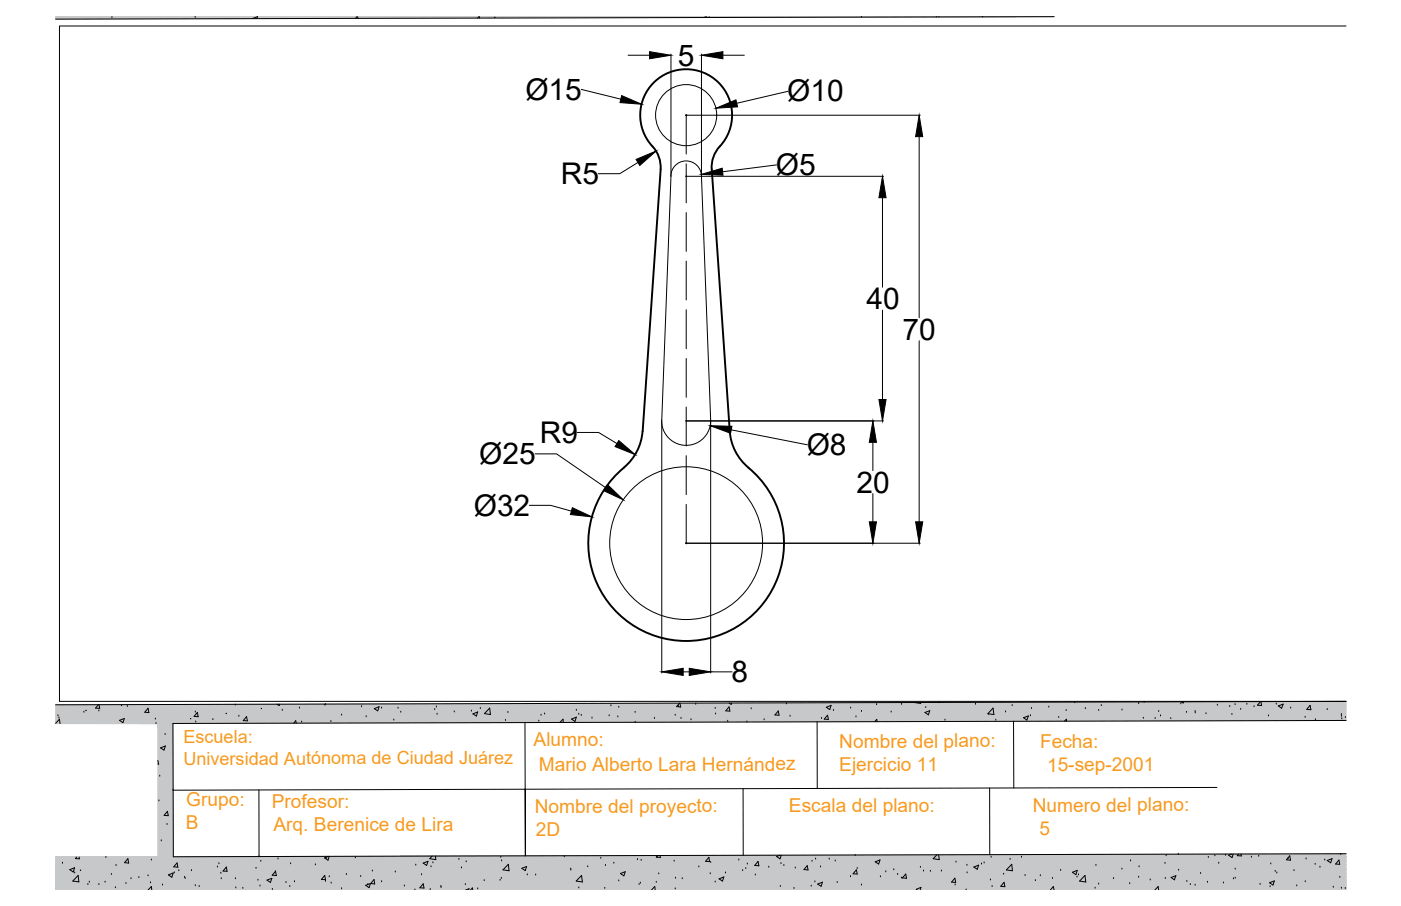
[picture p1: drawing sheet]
<svg xmlns="http://www.w3.org/2000/svg" width="432mm" height="279mm" viewBox="0 0 432 279" stroke-linecap="round" stroke-linejoin="round" font-family="sans-serif">
<!-- layer: Layer2 -->
<g fill="none" stroke="#000" stroke-width=".31">
<path d="M206.8 54.3a4.7 4.7 0 0 1 4.7-4.7 4.7 4.7 0 0 1 4.7 4.7M206.8 54.4l-2.9 75.1a7.6 7.6 0 0 0 7.6 7.8 7.6 7.6 0 0 0 7.5-7.8l-2.8-75.1"/>
<circle cx="211.5" cy="35.5" r="9.4"/>
<circle cx="211.5" cy="167.5" r="23.6"/>
</g>
<!-- layer: Layer3 -->
<path d="M203.6 52.2a10.3 10.3 0 0 0-3.5-8.2 14.2 14.2 0 0 1 2.5-19.5 14.2 14.2 0 0 1 19.6 1.7 14.2 14.2 0 0 1-.9 19.6 9.4 9.4 0 0 0-1.9 6.4M203.6 52.2l-5.5 80.8M219.4 52.2l5.5 80.8a17.1 17.1 0 0 0 7.3 12.6 30.2 30.2 0 0 1-.1 43.8 30.2 30.2 0 0 1-43.7-2.4 30.2 30.2 0 0 1 4.7-43.6 16 16 0 0 0 4.9-10.4" fill="none" stroke="#000" stroke-width=".59"/>
<!-- layer: Layer4 -->
<path d="M211.5 35.5v12M211.5 50.5v12M211.5 65.5v12M211.5 80.5v12M211.5 95.5v12M211.5 110.5v12M211.5 125.5v12M211.5 140.5v12M211.5 155.5v12" fill="none" stroke="#000" stroke-width=".31"/>
<!-- layer: 0 -->
<g fill="none" stroke="#000" stroke-width=".31">
<path d="M34.5 5.4h.1M60.2 5.4h.1M78 5.7l1.4-.6-.2 .6M110 5.1l-.4 .6M110.2 5.1l.1 .6M147.6 5.1l-.4 .5M147.7 5.1l.1 .5M193.6 17h6.6M206.8 16.7v37.6M216.2 16.7v37.6M217.7 5.1l-.4 .3M218.6 5.1l-.1 .3"/>
<path d="M222.8 17h6.6M265.5 5.2h.1M288.7 5.1l-.1 .1M289.4 5.1v.1M302.8 5.1l-.1 .1M302.9 5.1v.1M324.9 5.1l-307.8 .8M414.9 8h-396.6v208.3h396.6l-397.8 1.1M179.2 27.6l12.1 3M211.3 35.5h72.3M211.5 35.4v.3M242.8 28.2l-15.7 3.6"/>
<path d="M196.6 50.1l-5.6 3.5h-6.6M211.3 54.4h61M211.5 54.2v.3M239.3 50.9l-16.6 2.1M283.3 42.1v55.9M272 61v27.6M272 95.6v27.6M283.3 105.1v55.8M164.9 140h6.6l15.1 10.4M177.9 133.4h6.6l5.7 3.4M204 129.6v77.9M211.3 129.8h61"/>
<path d="M211.5 129.6v.4M219 129.6v77.9M225.4 132.6l23.4 4.6M269 136.4v8.7M163.2 155.8h6.5l6.4 1.8M269 152.2v8.7M211.3 167.5h72.3M211.5 167.4v.3M25.9 219.6h.1M30.4 217.3l-.9 1.1 1.2 .1-.2-1.2M30.5 219.3h.1M39.2 217.9h.1"/>
<path d="M45.6 218.4l.3 1.4-1.3-.2zM60.2 219.6h.1M60.8 219.7l.3 1.3-1.3-.1zM72.5 217.4h.1M85.3 217.1l.7 .5 .2-.5M87 219h.1M92.3 218.4h.1M100.1 217.5h.1M100.3 217.3h.1M111.4 217.9h.1M115.4 218.5l1.4-.6-.4 1.3zM117.6 218.4h.1"/>
<path d="M122.7 218.4h.1M123.5 219.6h.1M134 218.8h.1M134.5 218h.1M140 219.6h.1M145.3 219.3h.1M148 218.5h.1M150.9 218.4l.3 2-1.9-.3zM156.5 219.7h.1M177.6 219h.1M188.3 217.6h.1M190.7 218.1h.1"/>
<path d="M195.7 219.7h.1M209.1 217.9h.1M209.4 216.8l-.9 1.1 1.3 .1-.2-1.2M210.6 207.2h1.8M214.4 217.2h.1M219 207.2h6.6M220.4 218.5h.1M224.7 218l.3 1.3-1.3-.1zM224.7 216.8l.6 .4 .2-.4M231.5 218.6h.1M239.9 219.3l.2 1.3-1.3-.1zM242.4 217.1h.1"/>
<path d="M254.7 218.1l1.5-.6-.5 1.3zM256.9 219.1h.1M262.2 218.4h.1M265.5 219.4h.1M270.2 217.3h.1M274.7 219.6h.1M277.8 217.2h.1M283.7 216.6l.1 .3-1.8-.2M285.1 219.7l1.5-.5-.5 1.2zM285.3 218.2h.1M289.4 216.7h.1M300.7 217.2h.1"/>
<path d="M306.1 218.4l.2 2-1.8-.3zM309.9 219.6h.1M312 217.6h.1M317.9 218.5h.1M323.3 218.1h.1M328.6 219.1h.1M331.3 216.7h.1M334.5 218.5h.1M338.6 219.1h.1M339.4 217.6h.1M345.8 219h.1M350.9 217h.1"/>
<path d="M352.6 216.6h.1M357.1 219.4h.1M363.9 217.1h.1M364.1 216.5l.6 .3v-.3M365.7 219.7h.1M368.3 219.4h.1M368.4 219.9h.1M375.2 217.5h.1M379 217.9h.1M380.7 217.3h.1M382.4 218.8h.1M384.3 217.2h.1"/>
<path d="M386.5 217.9h.1M388.5 216.4l-.9 1.1 1.2 .1-.2-1.2M393.4 217.1h.1M394 217.7l1.5-.6-.5 1.3zM397.8 218.4h.1M403.8 217.5l.2 1.4-1.2-.1zM409.1 218.8h.1M17.1 223.1l1.2-1.3 .2 1.4M17.9 220.7h.1M18.2 221.4h.1M36.8 222.1l1.5-.5-.4 1.3zM47.9 221.8h.1"/>
<path d="M48.6 234.5l.3 1.1h-.3M49.2 239.4h.1M49.5 230.6l1.5-.5-.5 1.2zM50.9 226.5h.1M60.3 222.6h.1M65.6 221.9h.1M73.6 220.9h.1M76 221l.2 1.3-1.2-.1zM90.6 223l.5-.7 .2 .7M93 222.7h.1M102 222.5h.1M105.3 220.5h.1"/>
<path d="M112.9 221h.1M121.4 222.1h.1M134.7 220.3h.1M145.8 220.1l1.4-.5-.4 1.2zM155.8 222.2h.1M161.8 222.9l.1 41.1v-20.6l-108.6 .3M166.1 222.4h.1M166.8 220.6h.1M167.9 220.2h.1M172.6 222.8l.9-1 .1 1M176.1 221.8l1.5-.6-.4 1.3zM178.4 220.3h.1"/>
<path d="M179.2 220.6h.1M182.5 221.5h.1M187.7 220.7h.1M190.4 221.1h.1M195.8 222.7h.1M201.7 221.5h.1M208.1 220.6h.1M209.9 221.5h.1M213 222h.1M220.6 220.2h.1M224.3 222.4h.1M230.2 222.6h.1"/>
<path d="M235.5 222h.1M243.5 220.9h.1M251.8 222.6l.1 20.6M253.2 221.5h.1M255.1 220.6l.2 1.3-1.3-.1zM263.8 221.1h.1M269.6 222.6l.6-.8 .1 .8M291.3 222.1h.1M304.6 220.3h.1M306.9 222.1h.1M312.4 222.4l.1 20.6M315.5 221.3l1.4-.5-.4 1.3z"/>
<path d="M317.6 220.7h.1M326.3 221.2h.1M328.1 222.4l.6-.6v.6M352.4 221.5h.1M356 221.6h.1M357.7 220.8h.1M360.8 221.6h.1M371.7 220.1h.1M379.7 220.3h.1M390.9 220.8h.1M402.3 221.2h.1M405.4 222h.1"/>
<path d="M413.4 220.9h.1M413.4 220.4h.1M413.6 221.7h.1M414.7 221.3h.1M414.9 222.2l-361.6 .9 .1 41.1 361.5-.9M49 247h.1M49.7 259.3h.1M51.5 254.3h.1M51.6 250.2l.3 1.4-1.3-.2zM53.3 243.7h.1M79.8 243.6v20.6M229 243.2l.1 20.6"/>
<path d="M305 243l.1 20.6M375.1 242.8l-213.2 .6M19.3 266.2h.1M21.5 268.2l1.5-.6-.4 1.3zM23 269.2h.1M23.6 264.3l-.4 .5 1.3 .1-.1-.6M24.1 270l.2 2-1.9-.3zM27.1 272.8h.1M27.5 272h.1M30.5 272.8h.1M32.4 272h.1M32.6 264.4h.1"/>
<path d="M34.3 269.7h.1M35.6 273.8h.1M38.8 272.5h.1M39.4 264.8l.3 1.4-1.3-.2zM40.4 271h.1M42.8 270.7h.1M45.6 270.1h.1M45.6 274.5l1.1-1.1 .1 1.1M46.4 272.3h.1M46.7 265.2h.1M50.1 272.9h.1M51.9 269.8l1.5-.6-.4 1.3z"/>
<path d="M53.7 269.2h.1M54.6 266.1l.2 1.3-1.2-.1zM55.1 268.5h.1M56.9 270.6h.1M57.1 270.9h.1M59 268.5h.1M60.2 273.1h.1M61.4 273.4h.1M67 267.4h.1M67.5 266.4h.1M68.1 269.3h.1M68.2 271h.1"/>
<path d="M69.8 267.4l.2 1.3-1.3-.1zM72.6 271h.1M72.7 273.8h.1M74.8 274h.1M78.9 267.8h.1M79.5 271.5h.1M79.8 264.2h.1M80.1 273.2h.1M80.4 265.6h.1M82.3 271.4l1.5-.5-.4 1.2zM83.9 274.3h.1M84.9 268.8h.1"/>
<path d="M84.9 268.7l.3 1.3-1.3-.1zM85.7 264.9h.1M88.1 272.2h.1M89.3 273.4h.1M89.6 266.4h.1M90.8 271.9h.1M97.2 266.7h.1M100.1 270l.2 1.3-1.2-.1zM100.3 271.8h.1M100.5 264.8h.1M101.2 264.1l-1.2 .5 1.1 .7 .4-1.2M101.5 270.4h.1"/>
<path d="M102.1 272.3h.1M105.3 274.1h.1M106.8 269.7h.1M109.5 264.6h.1M111.2 270.3h.1M112.7 273l1.5-.5-.5 1.2zM113.4 272.8h.1M114.8 268.6h.1M115.3 271.2l.2 1.4-1.2-.1zM117.6 271.9h.1M121.8 268.9h.1M124.6 273.2h.1"/>
<path d="M127.9 274.5h.1M128.1 266.8h.1M129.9 269.8h.1M130.4 272.6l.3 1.3-1.3-.1zM130.4 266.2l1.5-.6-.4 1.3zM132.6 274.3h.1M132.8 267.3h.1M133.2 264l-.7 .8 1.8 .3-.1-1.1M133.4 266.1h.1M135.9 273.4h.1M135.9 273.7h.1M141.4 265h.1"/>
<path d="M142.2 267.6h.1M143.4 272.8h.1M143.5 274.5l1.1-.4-.2 .4M143.7 265.8h.1M145 274.5l.6-.7 .1 .7M147.2 274.1h.1M149.2 271.6h.1M154.1 271.5h.1M154.3 264.4h.1M154.5 270.9h.1M154.6 265.5h.1M156.7 266.5l.2 2-1.9-.3z"/>
<path d="M160.8 267.8l1.5-.6-.4 1.3zM162.5 269.8h.1M165.1 269.8h.1M173.9 264.2h.1M175.9 268h.1M175.9 268.3h.1M178.4 273.8h.1M179.2 270l.3 2-1.9-.3zM181.1 267.3h.1M185.2 264.7h.1M186.4 274h.1M186.6 266.9h.1"/>
<path d="M189.2 266.2h.1M190.7 271.7h.1M191.2 269.4l1.5-.6-.4 1.3zM196.5 265.1h.1M197 272.8h.1M197.4 272.3h.1M197.6 265.3h.1M200.8 274.5l1-1.1 .1 1.1M202.3 272.1h.1M202.5 264.4h.1M202.6 263.8l-.3 .5 1.2 .1v-.6M203 269.5h.1"/>
<path d="M207.8 265.6h.1M208.1 274.1h.1M208.2 270.8h.1M210.3 271h.1M215.4 267.3h.1M218.5 264.4l.2 1.3-1.2-.1zM218.9 269.5h.1M219 266h.1M220.4 272h.1M221.6 271l1.5-.6-.4 1.3zM223.6 269.2h.1M227.7 265.2h.1"/>
<path d="M228.9 268.5h.1M229.9 267.9h.1M230.3 266.5h.1M232.8 269.8h.1M233.6 265.7l.3 1.3-1.3-.1zM236.9 267.4h.1M240.4 263.8l-1 .3 1 .8 .4-1.1M240.5 273.4h.1M240.7 266.3h.1M241.6 266.9h.1M244.7 274h.1M245.1 267.7h.1"/>
<path d="M248.8 267l.2 1.3-1.2-.1zM250 273.3h.1M250.3 265.6h.1M251.2 272h.1M251.4 264.9h.1M252 272.6l1.5-.6-.4 1.3zM252.9 267.3h.1M255.6 264.9h.1M257.4 265.5h.1M258 272.2h.1M262.1 270.4h.1M263.6 263.8h.1"/>
<path d="M263.9 268.2l.3 1.4-1.3-.1zM264.2 267.8h.1M265.5 272.9h.1M269.7 265.8l1.5-.6-.4 1.3zM271.4 270.4h.1M273 268.9h.1M275.5 268.2h.1M276.6 269.7h.1M277.8 270.8h.1M279.1 269.6l.3 1.3-1.3-.2zM282.7 274.5l-.3-.3 1.4-.5-.2 .8M283.7 267.5h.1"/>
<path d="M284.6 268.6h.1M286.8 268.7h.1M288.8 263.6l-1.2 1.2 1.9 .3-.2-1.5M290.2 268.6h.1M294.3 270.8l.3 1.3-1.3-.1zM294.4 272.9h.1M294.6 265.9h.1M297.8 274.5h.1M298 266.8h.1M298.1 269.2h.1M300.1 267.4l1.5-.6-.4 1.3zM302.5 266.5h.1"/>
<path d="M303.3 266.1h.1M305.3 271.4h.1M305.5 264.3h.1M305.8 273.4h.1M309.3 269.6h.1M309.5 272.1l.2 1.3-1.3-.1zM311.3 265h.1M311.8 266.5l.2 2-1.8-.2zM314.8 264.3h.1M315.9 270h.1M319.1 271.6h.1M320.6 270.1h.1"/>
<path d="M323.7 274.5l1-1.1 .2 1.1M324.4 270.9h.1M326.9 268.4h.1M330.5 269l1.5-.6-.4 1.3zM331.9 270.5h.1M332.4 269.8h.1M334.4 270l.2 2-1.9-.3zM337.5 273.9h.1M337.8 266.9h.1M338.6 272.6h.1M343.2 270.9h.1M345.8 268h.1"/>
<path d="M348.2 272.5h.1M348.4 265.5h.1M350.9 270.5h.1M351.1 267.3h.1M354.5 271.4h.1M355.9 274.5l1.1-1.1 .1 1.1M359.1 266.2h.1M359.2 270.9h.1M359.4 263.9h.1M360.9 270.6l1.5-.5-.4 1.2zM363.1 263.5h.1M363.3 268.4h.1"/>
<path d="M365.8 271.8h.1M366.9 272.8h.1M368.3 273h.1M370 269.4h.1M372.2 272.1h.1M372.4 264.4h.1M374.4 263.9h.1M375.6 266.2h.1M377.1 272.3h.1M377.7 263.8h.1M380.1 263.4l-.4 1.1-1-.7 .9-.4M380.2 271h.1"/>
<path d="M380.7 268h.1M380.7 270.8h.1M381.7 263.4l-.4 .5 1.3 .1-.1-.6M385.7 264.3h.1M387.9 264h.1M388.4 272.7h.1M391.3 272.2l1.5-.5-.5 1.2zM391.5 273.4h.1M391.7 266.4h.1M393 268.7h.1M393.5 269.2h.1M397 264.8h.1"/>
<path d="M397.5 263.9l.3 1.4-1.3-.2zM398.8 268.5h.1M399.7 273.2h.1M402.3 271.9h.1M402.5 264.9h.1M405.3 266.5h.1M406.8 267.4h.1M408.3 265.2h.1M409.1 265.4l1.4-.6-.4 1.3zM410.9 273.6h.1M412.7 265.2l.2 1.3h-1.3zM413 270.6h.1"/>
<path d="M413.2 263.5h.1M413.4 273.9h.1M414.6 274h.1"/>
</g>
<g fill="#000" stroke="#000" stroke-width=".31">
<path d="M200.2 15.9l6.6 1.1-6.6 1.1zM216.2 17l6.6-1.1v2.2zM191.6 29.5l6.2 2.6-6.7-.5zM220.7 33.4l6.1-2.6 .5 2.1zM196 49.2l6.2-2.6-5 4.4zM216.2 53.8l6.4-1.9 .2 2.1zM283.3 35.5l1.1 6.6h-2.2zM272 54.4l1.1 6.6h-2.2zM190.7 135.9l5.1 4.3-6.2-2.5zM218.9 131.3l6.7 .2-.4 2.1zM269 129.8l1.1 6.6h-2.2zM270.9 123.2h2.2l-1.1 6.6z"/>
<path d="M176.4 156.6l6.1 2.8-6.7-.7zM187.3 149.5l4.8 4.6-6-2.8zM267.9 160.9h2.2l-1.1 6.6zM282.2 160.9h2.2l-1.1 6.6zM37.4 217.5h.1zM69.6 220h.2zM80.5 218.5h.1zM204 207.2l6.6-1.1v2.2zM212.4 206.1l6.6 1.1-6.6 1.1z"/>
<circle cx="152.5" cy="5.3" r=".07"/>
<circle cx="26.5" cy="219.1" r=".07"/>
<circle cx="48.1" cy="223" r=".07"/>
<circle cx="58.7" cy="221.6" r=".07"/>
<circle cx="24.8" cy="268.4" r=".07"/>
<circle cx="35.8" cy="266.7" r=".07"/>
</g>
<g fill="#c7c8ca" stroke="#c7c8ca" stroke-width=".31">
<path d="M17.1 5.1h296l-296 .8z"/>
<path d="M17.1 217.4l397.8-1.1v1.1z"/>
<path d="M17.1 223.1l36.2 .1z"/>
<path d="M123.3 264l291.6-.7v.7z"/>
<path d="M17.1 264.3h397.8z"/>
<path d="M17.1 264.4l397.8 1h-397.8z"/>
<path d="M17.1 265.4l397.8 .3h-397.8z"/>
<path d="M17.1 266.8l397.8 .2h-397.8z"/>
<path d="M17.1 268l397.8 .2h-397.8z"/>
<path d="M17.1 269.5l397.8 .9h-397.8z"/>
<path d="M17.1 270.4l397.8 .2h-397.8z"/>
<path d="M17.1 271.4l397.8 .3h-397.8z"/>
<path d="M17.1 272.3l397.8 .3h-397.8z"/>
<path d="M17.1 273.1l397.8 .4h-397.8z"/>
<path d="M17.1 273.8l397.8 .5h-397.8z"/>
<path d="M17.1 274.3h397.8z"/>
<path d="M17.1 274.3l141.6 .2z"/>
<path d="M17.1 5.1h296zM263.5 5.1h61.4z"/>
<path d="M17.1 222.2l397.8-.1zM17.1 217.5l397.8 4.6-397.8 .1z"/>
<path d="M17.1 217.5l397.8 4.6v-4.7zM17.1 217.4h397.8z"/>
<path d="M17.1 222.4l36.2 .7h-36.2zM17.1 222.2v.2l36.2 .7zM17.1 222.2h397.8l-361.6 .9z"/>
<path d="M17.1 223.1l36.2 .1zM17.1 223.1h36.2z"/>
<path d="M53.4 264.2l69.9-.2 291.6 .2zM123.3 264l291.6 .2v-.2z"/>
<path d="M48.6 223.2l4.8 41-.1-41zM48.6 223.2l4.8 41h-4.8z"/>
<path d="M48.6 264.2l366.3 .1zM48.6 264.2l366.3 .1z"/>
<path d="M17.1 264.3h397.8zM17.1 264.3h397.8z"/>
<path d="M17.1 264.4l397.8 1v-1.1zM17.1 264.3h397.8z"/>
<path d="M17.1 265.4l397.8 .3v-.3zM17.1 265.4h397.8z"/>
<path d="M17.1 266.8l397.8-.1zM17.1 265.7l397.8 1-397.8 .1z"/>
<path d="M17.1 265.7l397.8 1v-1zM17.1 265.7h397.8z"/>
<path d="M17.1 266.8l397.8 .2v-.2zM17.1 266.8h397.8z"/>
<path d="M17.1 268h397.8zM17.1 267l397.8 1h-397.8z"/>
<path d="M17.1 267l397.8 1v-1zM17.1 267h397.8z"/>
<path d="M17.1 268l397.8 .2v-.2zM17.1 268h397.8z"/>
<path d="M17.1 269.3l397.8-.1zM17.1 268.2l397.8 1-397.8 .1z"/>
<path d="M17.1 268.2l397.8 1v-1zM17.1 268.2h397.8z"/>
<path d="M17.1 269.5l397.8-.1zM17.1 269.3l397.8 .1-397.8 .1z"/>
<path d="M17.1 269.3l397.8 .1v-.1zM17.1 269.3h397.8z"/>
<path d="M17.1 269.5l397.8 .9v-.9zM17.1 269.5h397.8z"/>
<path d="M17.1 270.4l397.8 .2v-.2zM17.1 270.4h397.8z"/>
<path d="M17.1 271.4h397.8zM17.1 270.6l397.8 .8h-397.8z"/>
<path d="M17.1 270.6l397.8 .8v-.8zM17.1 270.6h397.8z"/>
<path d="M17.1 271.4l397.8 .3v-.3zM17.1 271.4h397.8z"/>
<path d="M17.1 272.3h397.8zM17.1 271.7l397.8 .6h-397.8z"/>
<path d="M17.1 271.7l397.8 .6v-.6zM17.1 271.7h397.8z"/>
<path d="M17.1 272.3l397.8 .3v-.3zM17.1 272.3h397.8z"/>
<path d="M17.1 273.1h397.8zM17.1 272.6l397.8 .5h-397.8z"/>
<path d="M17.1 272.6l397.8 .5v-.5zM17.1 272.6h397.8z"/>
<path d="M17.1 273.1l397.8 .4v-.4zM17.1 273.1h397.8z"/>
<path d="M17.1 273.8h397.8zM17.1 273.5l397.8 .3h-397.8z"/>
<path d="M17.1 273.5l397.8 .3v-.3zM17.1 273.5h397.8z"/>
<path d="M17.1 273.8l397.8 .5v-.5zM17.1 273.8h397.8z"/>
<path d="M17.1 274.3h397.8zM17.1 274.3h397.8z"/>
<path d="M158.7 274.5l256.2-.2zM17.1 274.3h397.8zM17.1 274.3l141.6 .2z"/>
</g>
<g font-size="9.2">
<text x="208.9" y="20.3">5</text>
<text x="161.9" y="30.7">Ø15</text>
<text x="242.7" y="31.3">Ø10</text>
<text x="172.8" y="56.8">R5</text>
<text x="239.1" y="54">Ø5</text>
<text x="267" y="95.3">40</text>
<text x="278.2" y="104.8">70</text>
<text x="166.4" y="136.6">R9</text>
<text x="147.7" y="143.1">Ø25</text>
<text x="248.6" y="140.3">Ø8</text>
<text x="264" y="151.9">20</text>
<text x="146" y="159">Ø32</text>
<text x="225.4" y="210.4">8</text>
</g>
<g font-size="5.9" fill="#f8991e">
<text x="164.5" y="230.1">Alumno:</text>
<text x="258.7" y="230.6">Nombre del plano:</text>
<text x="320.5" y="230.7">Fecha:</text>
<text x="166.1" y="237.8">Mario Alberto Lara Hernández</text>
<text x="258.7" y="237.8">Ejercicio 11</text>
<text x="322.7" y="237.9">15-sep-2001</text>
<text x="57.4" y="248.6">Grupo:</text>
<text x="83.8" y="249.3">Profesor:</text>
<text x="164.8" y="250.7">Nombre del proyecto:</text>
<text x="243.2" y="250.5">Escala del plano:</text>
<text x="318.3" y="250.3">Numero del plano:</text>
<text x="57.3" y="255.6">B</text>
<text x="84.3" y="256.3">Arq. Berenice de Lira</text>
<text x="165.1" y="257.9">2D</text>
<text x="320.4" y="257.5">5</text>
</g>
<g font-size="5.6" fill="#f8991e">
<text x="56.5" y="229.1">Escuela:</text>
<text x="56.5" y="235.9">Universidad Autónoma de Ciudad Juárez</text>
</g>
</svg>
